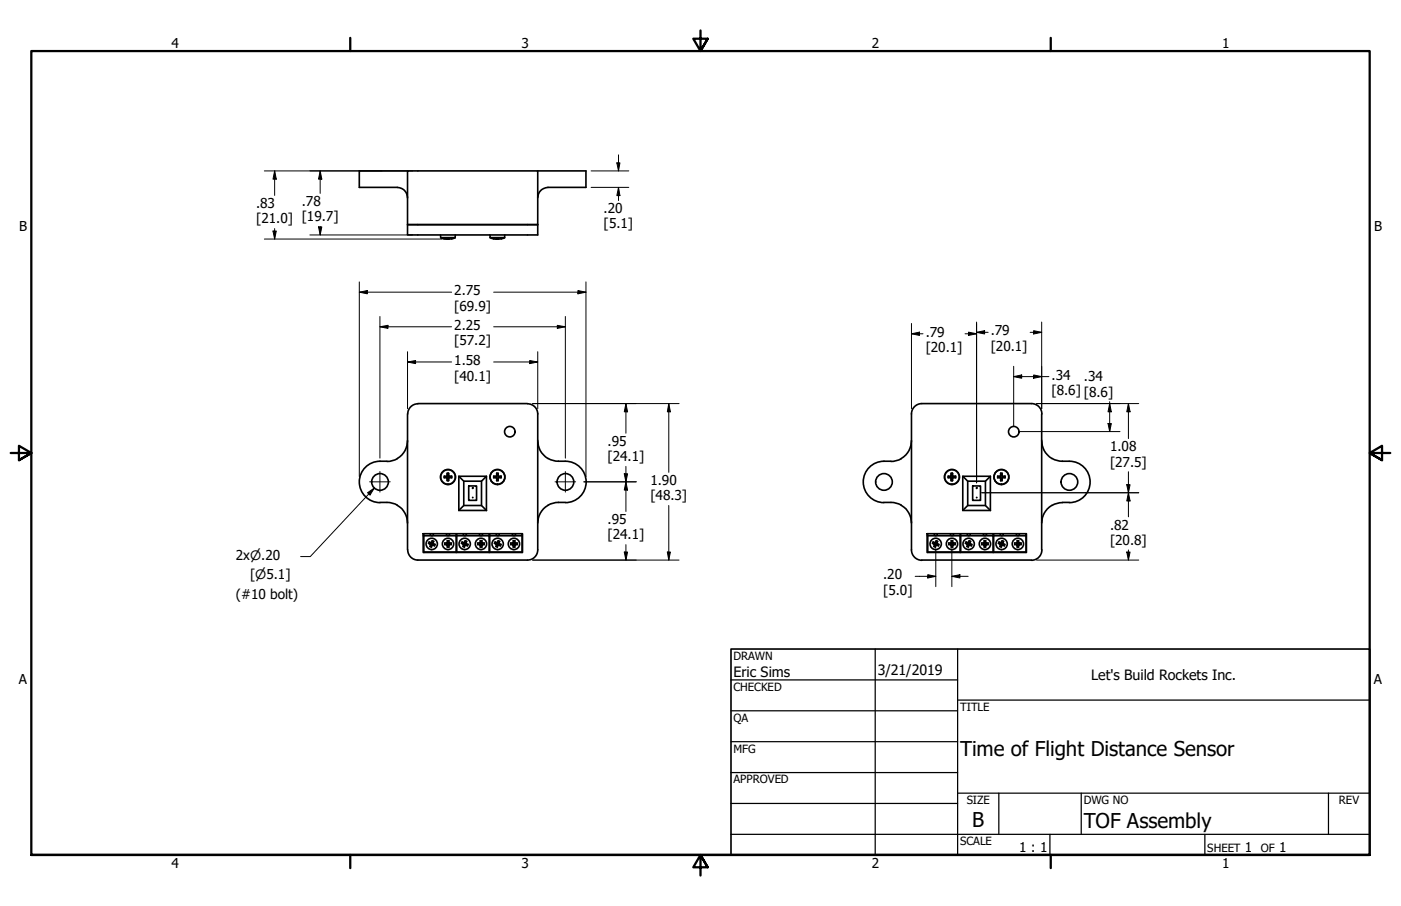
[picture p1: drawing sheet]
<svg xmlns="http://www.w3.org/2000/svg" width="432mm" height="279mm" viewBox="0 0 432 279" stroke-linecap="round" stroke-linejoin="round" font-family="sans-serif">
<!-- layer: Visible (ANSI) -->
<g fill="none" stroke="#000" stroke-width=".51">
<path d="M125.6 52.7h-14.9v5.1h8.6a6.5 6.5 0 0 1 5.1 .7 3.3 3.3 0 0 1 1.2 2.5M125.6 52.7h40.1v16.6h-40.1v3.2h40.1v-3.2h-40.1zM165.7 52.7h14.9v5.1h-8.5a6.5 6.5 0 0 0-5.2 .7 3.3 3.3 0 0 0-1.2 2.5M135.8 72.5v.8h4.5v-.8M135.8 73.3l1.1 .4M136.9 73.6h.1M136.9 73.6l1 .1M137.9 73.6v.1M139.2 73.6h.1M139.3 73.6l-1.4 .1M140.3 73.3l-1 .4M151 72.5l.1 .8h4.4l.1-.8"/>
<path d="M151.1 73.3l1 .4M152.1 73.6h.1M152.1 73.6l1 .1M153.2 73.6l-.1 .1M154.4 73.6h.1M154.5 73.6h.1M154.5 73.6l-1.4 .1M155.6 73.3l-1.1 .4M125.6 135.9a6.3 6.3 0 0 1-3.2 5.5M125.6 127.6v41.9M128.8 124.5h33.8M128.8 124.5a3.1 3.1 0 0 0-3.1 3.2"/>
<path d="M162.6 124.5a3.1 3.1 0 0 1 3.1 3.2M165.7 135.9a6.3 6.3 0 0 0 3.2 5.5M165.7 127.6v41.9M280.9 135.9a6.3 6.3 0 0 1-3.2 5.5M280.9 127.6v41.9M284.1 124.5h33.8a3.2 3.2 0 0 1 3.2 3.2M284.1 124.5a3.2 3.2 0 0 0-3.2 3.2M321.1 135.9a6.3 6.3 0 0 0 3.1 5.5M321.1 127.6v41.9M117.1 154.9l3.3 .1 2.1 .8M119.3 142.2a7.4 7.4 0 0 0-7.3 2.7 6.4 6.4 0 0 0-.6 6.6 6.4 6.4 0 0 0 5.7 3.5M122.4 155.8a6.4 6.4 0 0 1 3.2 5.5"/>
<path d="M122.5 141.4l-1.6 .7-1.6 .2M137.3 147v.2M137.9 145.9l-.1 .9-.9 .1 .4 .1M137.9 146v.9l-.6 .1M137.9 148.1l.1-.5a.7 .7 0 0 0-1.1-.3l.9 .1 .1 .9M138 147.9h.2M138 146.3h.2M138.2 148.1a.63 .63 0 0 1 .6-.9l.5 .1-1 .1-.1 .9M138.2 145.9l.1 .9 1 .1-.5 .1M138.2 146a.68 .68 0 0 0 .6 1M138.9 147v.2M141.4 146.9h8.5v10.5h-8.5z"/>
<path d="M141.4 146.9l1.5 1.5v7.5l-1.5 1.5M142.9 155.9h5.5l1.5 1.5M144.5 149.9h2.4v4.4h-2.4zM148.4 148.4v7.5M149.9 146.9l-1.5 1.5h-5.5M152.1 146.9h.1M152.2 146.9l.3 .1M152.5 147v.2M153.1 145.9l-.1 .9-.9 .1M153.1 146l.1 .3M153.2 146.3l-.1 .6-.6 .1M153.2 147.8v-.2a.7 .7 0 0 0-1.1-.3l.9 .1 .1 .9"/>
<path d="M153.2 147.8l-.1 .3M153.2 147.9h.2M153.2 146.3h.2M153.4 147.8v-.2a.68 .68 0 0 1 1.1-.3l-1 .1v.9M153.4 147.8l.1 .3M153.5 145.9v.9l1 .1h-1l-.1-.6M153.5 146l-.1 .3M154.1 147v.2M169 141.4l1.5 .6 1.6 .2M172.1 142.2h2.1M172.1 154.9h2.1M172.1 154.9a6.4 6.4 0 0 0-6.4 6.4"/>
<path d="M174.3 142.2a6.4 6.4 0 0 1 6.4 6.4 6.4 6.4 0 0 1-6.4 6.4M272.4 142.2h2.2M272.4 154.9h2.2M272.4 142.2a6.4 6.4 0 0 0-6.3 6.4 6.4 6.4 0 0 0 6.3 6.4M274.6 154.9a6.4 6.4 0 0 1 6.3 6.4M277.8 141.4l-1.5 .7-1.7 .2M292.2 146.9h.1M292.3 146.9l.3 .1M292.6 147v.2M293.2 145.9l-.1 .9-.9 .1M293.2 146v.3M293.2 146.3v.6l-.6 .1"/>
<path d="M293.2 147.8l.1-.2a.7 .7 0 0 0-1.1-.3l.9 .1 .1 .9M293.2 147.8v.3M293.3 147.9h.2M293.3 146.3h.2M293.5 147.8l-.1-.2a.75 .75 0 0 1 1.2-.3l-1 .1v.9M293.5 147.8l.1 .3M293.6 145.9v.9l1 .1h-1l-.1-.6M293.6 146l-.1 .3M294.2 147v.2M296.7 146.9h8.5v10.5h-8.5zM296.7 146.9l1.6 1.5v7.5l-1.6 1.5M298.3 155.9h5.4l1.5 1.5"/>
<path d="M299.8 149.9h2.4v4.4h-2.4zM303.7 148.4v7.5M305.2 146.9l-1.5 1.5h-5.4M307.9 147v.2M308.4 145.9v.9l-.9 .1 .3 .1M308.4 146l.1 .3M308.5 146.3l-.1 .6-.6 .1M308.5 147.8v-.2a.7 .7 0 0 0-1-.3l.9 .1v.9M308.5 147.8l-.1 .3M308.5 147.9h.3M308.5 146.3h.3M308.7 147.8v-.2a.75 .75 0 0 1 1.1-.3l-.9 .1-.1 .9"/>
<path d="M308.7 147.8l.1 .3M308.8 145.9l.1 .9 .9 .1h-1l-.1-.6M308.8 146l-.1 .3M309.4 147v.2M324.2 155.8a6.4 6.4 0 0 0-3.1 5.5M324.3 141.4l1.5 .6 1.6 .2M327.4 142.2h2.2M327.4 154.9h2.2M327.4 155l-1.6 .2-1.5 .6M329.6 142.2a6.4 6.4 0 0 1 6.4 6.4 6.4 6.4 0 0 1-6.4 6.4M125.7 169.6a3.1 3.1 0 0 0 3.1 3.1M130.4 165.2h30.5"/>
<path d="M130.4 164.6h30.6v5.8h-30.6zM130.6 164.6v5.8M130.6 170.2h10M132.6 164.6l.2 .5 .3 .1 .3-.1 .2-.5M132.6 167.8l.1 .2M132.7 167.8h.1M132.7 168l.5 .1M132.7 168l-.2 .5 .5 .2 .2-.6M132.7 167.7v.1M132.7 167.7v.2M132.7 167.9h.1M132.7 167.9l.5 .2"/>
<path d="M132.8 167.9l-.1 .1M132.8 167.4l-.5-.3-.2 .5 .6 .2M132.8 167.4l.4-.6 .5 .1-.2 .5M132.8 167.4l-.1 .3M132.9 167.4l-.2 .3M132.9 167.4h.1M133 167.3h-.2M133 167.3l.3 .1M133.1 167.4l.2 .1M133.1 167.4h-.2M133.2 168.1h.1M133.2 168l.1 .1"/>
<path d="M133.3 167.5l.1 .1M133.3 167.4l.2 .1M133.3 168l-.1 .1M133.3 168.1l-.2 .1M133.3 168v.1M133.4 167.6h.1M133.4 167.6l-.1 .4M133.4 167.6l.7 .3-.2 .4-.6-.2M133.5 167.5v.2M133.5 167.6l-.2 .4M133.5 167.4l-.1 .2M137.1 167.4h.8v-.6h.5v.6h.7v.6h-.7v.7h-.5v-.7h-.8z"/>
<path d="M137.6 164.6v.3l.5 .3 .5-.3v-.3M137.7 168l.1 .1M137.7 167.4v.6M137.8 168h.1M137.8 167.5v.5M137.8 168h.5M137.8 167.5h.1M137.8 167.5h.5M137.9 168.1h.5M138.3 167.5h.1M138.3 167.3l.2 .2M138.3 168h.1"/>
<path d="M138.3 167.5v.5M138.4 167.4l-.7 .1M138.4 167.4l-.1 .7M140.6 164.6v5.8M140.8 164.6v5.8M140.8 170.2h9.9M142.7 164.6l.2 .5 .4 .1 .3-.1 .2-.5M142.8 167.8v.2M142.8 167.8h.1M142.9 168l.4 .1M142.9 168l-.2 .5 .4 .2 .2-.6M142.9 167.7v.1"/>
<path d="M142.9 167.7v.2M142.9 167.9h.1M142.9 167.9l.5 .2M142.9 167.9v.1M143 167.4h.1M143 167.4l-.6-.3-.2 .5 .6 .2M143 167.4l-.1 .3M143.1 167.4l-.2 .3M143.1 167.4h.1M143.1 167.4l.3 .1M143.1 167.3h-.2M143.2 167.3l.2-.5 .4 .1-.2 .5"/>
<path d="M143.2 167.3l.2 .1M143.2 167.3l-.1 .1M143.4 168l.1 .1M143.4 168.1h-.1M143.4 167.5l.1 .1M143.4 167.4l.2 .1M143.5 168.1l-.2 .1M143.5 167.6h.1M143.6 167.6l-.2 .5M143.6 167.6l.7 .3-.2 .4-.6-.2M143.6 167.5l.1 .2M143.6 167.6l-.1 .5"/>
<path d="M143.6 167.4v.2M147.3 167.4h.7v-.6h.5v1.9h-.5v-.7h-.7zM147.8 164.6v.3l.5 .3 .4-.3v-.3M147.9 167.4l.1 .7M148 168h.1M148 167.5v.5M148 168h.5M148 167.5h.1M148 167.5h.5M148 168.1h.5M148.5 167.5h.1M148.5 167.3l.1 .2"/>
<path d="M148.5 168h.1M148.5 167.5v.5M148.5 167.4l-.7 .1M148.5 167.4h.7v.6h-.7M148.6 168l-.1 .1M150.7 164.6v5.8M150.9 164.6v5.8M150.9 170.2h10M152.9 164.6l.2 .5 .3 .1 .3-.1 .2-.5M152.9 167.8l.1 .2M153 167.8h.1M153 168l.5 .1"/>
<path d="M153 168l-.2 .5 .5 .2 .2-.6M153 167.7v.1M153 167.7l.1 .2M153.1 167.9h.1M153.1 167.9l.4 .2M153.1 167.9l-.1 .1M153.2 167.4l-.6-.3-.2 .5 .6 .2M153.2 167.4l-.2 .3M153.3 167.4h-.1M153.3 167.4l.4 .2M153.3 167.3h-.2M153.4 167.3l-.2 .1"/>
<path d="M153.4 167.3l.1-.5 .5 .1-.2 .5M153.4 167.3l.4 .2M153.5 168l.2 .1M153.5 168.1h.1M153.7 168l-.2 .1M153.7 168.1l-.2 .1M153.7 168v.1M153.7 167.6h.1M153.7 167.6v.4M153.7 167.6l.7 .3-.2 .4-.5-.2M153.8 167.5l.1 .2M153.8 167.6l-.1 .4"/>
<path d="M153.8 167.4l-.1 .2M157.9 164.6v.3l.5 .3 .5-.3v-.3M158.1 167.4v.7M158.1 167.3l-.1 .2M158.2 168h.4M158.2 167.4l.6 .1M158.2 168h-.8v-.6h.8v-.6h.5v.6h.7v.6h-.7M158.2 168v.7h.5v-.7M158.2 168.1h.5M158.6 167.5a.35 .35 0 0 0-.5 0 .35 .35 0 0 0 .1 .5M158.6 167.5h.1M158.7 168h-.1"/>
<path d="M158.7 167.5v.5M158.7 167.4v.6M158.8 168l-.1 .1M160.9 164.6v5.8M165.7 169.6a3.1 3.1 0 0 1-3.1 3.1h-33.8M280.9 169.6a3.2 3.2 0 0 0 3.2 3.2M285.8 165.2h30.4M285.8 164.6h30.6v5.8h-30.6zM285.9 164.6v5.8M285.9 170.2h10M287.9 164.6l.2 .5 .3 .1 .5-.6M287.9 167.8l.1 .2"/>
<path d="M288 167.8h.1M288 168l.4 .1M288 168l-.2 .5 .5 .2 .2-.6M288 167.7v.1M288 167.7l.1 .2M288.1 167.9h.1M288.1 167.9l.2 .2M288.1 167.9l-.1 .1M288.2 167.4h.1M288.2 167.4l-.6-.3-.2 .5 .6 .2M288.2 167.4l-.2 .3M288.3 167.4h-.1"/>
<path d="M288.3 167.4l.4 .2M288.3 167.3l.4 .2M288.3 167.3h-.2M288.4 167.3l.1-.5 .5 .1-.2 .5M288.4 168.1h.1M288.4 167.3l-.1 .1M288.5 168.1h-.2M288.5 168l.2 .1M288.5 168.1h.1M288.7 168l-.2 .1M288.7 168.1l-.2 .1M288.7 168l-.1 .1"/>
<path d="M288.7 167.6h.1M288.7 167.6v.2M288.7 167.8v.2M288.7 167.6l.7 .3-.2 .4-.5-.2M288.8 167.5l.1 .2M288.8 167.6l-.1 .2M288.8 167.4l-.1 .2M292.9 164.6v.3l.5 .3 .5-.3v-.3M293 167.5h.8M293.1 167.4v.7M293.2 168h.4M293.2 168v.7h.4v-.7"/>
<path d="M293.2 168.1h.4M293.6 167.4v-.6h-.4v.6h-.8v.6h.8M293.6 167.5a.35 .35 0 0 0-.5 0 .35 .35 0 0 0 .1 .5M293.6 167.5h.1M293.7 168h-.1M293.7 167.5v.5M293.7 167.4h.7v.6h-.7zM293.8 168l-.1 .1M295.9 164.6v5.8M296.1 164.6v5.8M296.1 170.2h10M298.1 164.6l.2 .5 .3 .1 .5-.6"/>
<path d="M298.1 167.8l.1 .2M298.1 167.8h.2M298.2 168l.3 .1M298.2 168l-.2 .5 .4 .2 .2-.6M298.2 167.7v.1M298.2 167.7v.2M298.2 167.9l.3 .2M298.3 167.9l-.1 .1M298.3 167.4h.1M298.3 167.4l-.5-.3-.2 .5 .5 .2M298.3 167.4l-.1 .3M298.4 167.4l-.2 .3"/>
<path d="M298.4 167.4h.1M298.4 167.4l.5 .2M298.4 167.3l.5 .2M298.5 167.3h-.2M298.5 167.3l.2-.5 .4 .1-.1 .5M298.5 168.1h.1M298.5 167.3l-.1 .1M298.7 168.1h-.2M298.7 168.1h-.1M298.8 168l-.1 .1M298.8 168.1l-.2 .1M298.8 168v.1"/>
<path d="M298.9 167.6h.1M298.9 167.6v.2M298.9 167.8l-.1 .2M298.9 167.6l.6 .3-.1 .4-.7-.3M298.9 167.5l.1 .2M299 167.6l-.1 .2M299 167.4l-.1 .2M303.1 164.6v.3l.5 .3 .4-.3v-.3M303.2 168l.1 .1M303.2 167.4v.6M303.3 167.3l-.1 .2M303.3 168h.5"/>
<path d="M303.3 167.4l.7 .1M303.3 168h-.7v-.6h.7v-.6h.5v.6h.7v.6h-.7M303.3 168v.7h.5v-.7M303.3 168.1h.5M303.8 167.5a.35 .35 0 0 0-.5 0 .35 .35 0 0 0 0 .5M303.8 167.5h.1M303.8 168h.1M303.8 167.5v.5M303.9 167.4v.6M304 168l-.2 .1M306.1 164.6v5.8M306.3 164.6v5.8"/>
<path d="M306.3 170.2h9.9M308.2 164.6l.2 .5 .3 .1 .5-.6M308.2 167.8l.1 .2M308.4 168l.3 .1M308.4 168l-.2 .5 .4 .2 .2-.6M308.4 167.7v.1M308.4 167.7v.2M308.4 167.9l.3 .2M308.4 167.9v.1M308.5 167.4h.1M308.5 167.4l-.6-.3-.2 .5 .7 .2M308.5 167.4l-.1 .3"/>
<path d="M308.6 167.4l-.2 .3M308.6 167.4h.1M308.6 167.4l.4 .2M308.6 167.4l.3-.6 .4 .1-.2 .7M308.6 167.3l.5 .2M308.6 167.3h-.2M308.7 168.1h.1M308.8 168.1h-.1M308.9 168.1h-.1M309 168l-.1 .1M309 168.1l-.2 .1M309 167.6h.1"/>
<path d="M309 167.6l.1 .2M309.1 167.8l-.1 .2M309.1 167.6l.6 .3-.1 .4-.7-.3M309.1 167.5l.1 .2M309.1 167.6v.2M313.2 164.6v.3l.6 .3 .4-.3v-.3M313.3 168l.2 .1M313.4 167.4v.6M313.5 168h.1M313.5 167.5v.5M313.5 167.3l-.2 .2M313.5 168h.5"/>
<path d="M313.5 167.5h.1M313.5 167.5h.5M313.5 167.4h.4M313.5 168.1h.4M313.9 167.4v-.6h-.4v.6h-.8v.6h.8v.7h.4v-.7M314 167.5h.1M314 167.3l.1 .2M314 168h.1M314 167.5v.5M314 167.4h.7v.6h-.7M314.1 167.4v.6M314.1 168l-.1 .1"/>
<path d="M316.2 164.6v5.8M321.1 169.6a3.2 3.2 0 0 1-3.2 3.2l-33.8-.1"/>
<circle cx="157.1" cy="133.1" r="1.62"/>
<circle cx="312.5" cy="133.1" r="1.62"/>
<circle cx="117.1" cy="148.6" r="2.57"/>
<circle cx="138.1" cy="147.1" r="2.25"/>
<circle cx="138.1" cy="147.1" r="2.32"/>
<circle cx="145.7" cy="150.5" r=".1"/>
<circle cx="145.7" cy="153.4" r=".03"/>
<circle cx="153.3" cy="147.1" r="2.25"/>
<circle cx="153.3" cy="147.1" r="2.32"/>
<circle cx="174.3" cy="148.6" r="2.57"/>
<circle cx="272.4" cy="148.6" r="2.57"/>
<circle cx="293.4" cy="147.1" r="2.25"/>
<circle cx="293.4" cy="147.1" r="2.32"/>
<circle cx="301" cy="150.5" r=".1"/>
<circle cx="301" cy="153.4" r=".03"/>
<circle cx="308.6" cy="147.1" r="2.25"/>
<circle cx="308.6" cy="147.1" r="2.32"/>
<circle cx="329.6" cy="148.6" r="2.57"/>
<circle cx="133.1" cy="167.7" r="1.75"/>
<circle cx="138.1" cy="167.7" r="1.75"/>
<circle cx="143.2" cy="167.7" r="1.75"/>
<circle cx="148.2" cy="167.7" r="1.75"/>
<circle cx="153.4" cy="167.7" r="1.75"/>
<circle cx="158.4" cy="167.7" r="1.75"/>
<circle cx="288.4" cy="167.7" r="1.75"/>
<circle cx="293.4" cy="167.7" r="1.75"/>
<circle cx="298.5" cy="167.7" r="1.75"/>
<circle cx="303.6" cy="167.7" r="1.75"/>
<circle cx="308.7" cy="167.7" r="1.75"/>
<circle cx="313.7" cy="167.7" r="1.75"/>
</g>
<g fill="#000">
<circle cx="136.9" cy="73.6" r=".25"/>
<circle cx="137.9" cy="73.6" r=".25"/>
<circle cx="138.2" cy="73.6" r=".25"/>
<circle cx="152.1" cy="73.6" r=".25"/>
<circle cx="153.1" cy="73.6" r=".25"/>
<circle cx="153.5" cy="73.6" r=".25"/>
</g>
<!-- layer: Border (ANSI) -->
<path d="M107.9 11.7v4M215.9 9.4v6.3l-2.2-3.8h4.4l-2.2 3.8 2.2-3.8M323.8 11.7v4M3.3 139.7h6.4l-3.9-2.2v4.4l3.9-2.2-3.9 2.2M428.5 139.7h-6.4l3.9-2.2v4.4l-3.9-2.2 3.9 2.2M9.7 263.7v-248h412.4v248h-412.4h412.4M107.9 263.7v4M218.1 267.5l-2.2-3.8 2.2 3.8h-4.4l2.2-3.8v6.3M323.8 263.7v4" fill="none" stroke="#000" stroke-width=".7"/>
<!-- layer: Title (ANSI) -->
<g fill="none" stroke="#000" stroke-width=".38">
<path d="M225.3 209.7h69.8M225.3 219.2h69.8M269.7 200.2v63.5M295.1 215.9h127M295.1 200.2v63.5M225.3 228.7h69.8M225.3 238.3h69.8M225.3 257.3h196.8M225.3 247.8h69.8M295.1 244.6h127M307.8 244.6v12.7M323.6 257.3v6.4"/>
<path d="M333.2 244.6v12.7M371.3 257.3v6.4M409.4 244.6v12.7"/>
</g>
<path d="M225.3 200.2h196.8v63.5h-196.8z" fill="none" stroke="#000" stroke-width=".51"/>
<!-- layer: Center Mark (ANSI) -->
<path d="M113.9 148.6h6.4M117.1 145.4v6.4M171.1 148.6h6.3M174.2 145.4v6.4" fill="none" stroke="#000" stroke-width=".31"/>
<!-- layer: Dimension (ANSI) -->
<g fill="none" stroke="#000" stroke-width=".31">
<path d="M81.5 52.7h45.7M84.6 52.7l.6 2.5h-1.1zM84.6 52.7v7.6M98.7 52.7l.5 2.5h-1zM98.7 52.7v6.9M182.2 52.7h11.6M182.2 57.8h11.6M190.1 50.2h1l-.5 2.5zM190.6 57.8l.5 2.5h-1zM190.6 47.8v4.9M190.6 57.8v4M81.5 73.7h54.7"/>
<path d="M84.1 71.2h1.1l-.6 2.5zM84.6 70.5v3.2M95.5 72.5h31.7M98.2 70h1l-.5 2.5zM98.7 69.8v2.7M110.7 90.1l2.5-.5v1zM110.7 90.1h28.5M110.7 86.9v60.1M117.1 97.6v43.7M152.1 90.1h28.5M174.2 97.6v43.7M178.1 89.6l2.5 .5-2.5 .5z"/>
<path d="M180.6 86.9v60.1M280.9 99.8v26.2M301 99.3v49.6M321.1 99.3v26.7M117.1 100.8l2.5-.5v1zM117.1 100.8h22.1M125.6 111.6l2.5-.4v.9zM125.6 111.6h13.6M125.6 108.5v17.5M152.1 100.8h22.1M152.1 111.6h13.6M163.3 111.2l2.4 .4-2.4 .5z"/>
<path d="M165.7 108.5v17.5M171.8 100.3l2.4 .5-2.4 .5zM280.9 102.9l2.5-.5v1zM280.9 102.9h3.6M297.4 102.9h3.6M298.5 102.4l2.5 .5-2.5 .5zM301 102.5l2.5-.5v1zM301 102.5h3.5M312.4 116.1l2.5-.5v1zM312.4 116.1h10.9M312.4 113v18.5M317.5 102.5h3.6"/>
<path d="M318.6 102l2.5 .5-2.5 .5zM318.6 115.6l2.5 .5-2.5 .5zM164.1 124.5h45.2M192.9 124.5l.5 2.5h-1zM192.9 124.5v9.1M206.1 124.5l.5 2.5h-.9zM206.1 124.5v21.2M314 133.1h31.2M319.5 124.5h31.5M341.5 130.6h1l-.5 2.5zM342 124.5l.5 2.5h-1zM342 123.9v9.2"/>
<path d="M347.8 124.5l.5 2.5h-1zM347.8 124.5v10.8M113.3 152l2.1-1.5-1.4 2.2zM115.4 150.5l-19.8 21.1h-3M180 148.6h16.1M192.4 146.1h1l-.5 2.5zM192.9 148.6l.5 2.5h-1zM192.9 143.8v13.9M206.1 155.9v16.8M302.6 152h48.4M347.3 149.5h1l-.5 2.5zM347.8 152l.5 2.5h-1z"/>
<path d="M347.8 145.5v13.9M164.1 172.7h45.2M192.4 170.2h1l-.5 2.5zM192.9 168v4.7M205.7 170.2h.9l-.5 2.5zM282.1 177.7h6.3M285.9 177.2l2.5 .5-2.5 .5zM288.4 169.3v11.6M293.4 177.7l2.4-.5v1zM293.4 177.7h5M293.4 169.3v11.6M319.5 172.7h31.5"/>
<path d="M347.3 170.2h1l-.5 2.5zM347.8 169.6v3.1"/>
</g>
<g fill="#000">
<path d="M84.6 52.7l.6 2.5h-1.1z" fill-rule="evenodd"/>
<path d="M98.7 52.7l.5 2.5h-1z" fill-rule="evenodd"/>
<path d="M190.1 50.2h1l-.5 2.5z" fill-rule="evenodd"/>
<path d="M84.1 71.2h1.1l-.6 2.5z" fill-rule="evenodd"/>
<path d="M98.2 70h1l-.5 2.5z" fill-rule="evenodd"/>
<path d="M190.6 57.8l.5 2.5h-1z" fill-rule="evenodd"/>
<path d="M110.7 90.1l2.5-.5v1z" fill-rule="evenodd"/>
<path d="M178.1 89.6l2.5 .5-2.5 .5z" fill-rule="evenodd"/>
<path d="M117.1 100.8l2.5-.5v1z" fill-rule="evenodd"/>
<path d="M125.6 111.6l2.5-.4v.9z" fill-rule="evenodd"/>
<path d="M163.3 111.2l2.4 .4-2.4 .5z" fill-rule="evenodd"/>
<path d="M171.8 100.3l2.4 .5-2.4 .5z" fill-rule="evenodd"/>
<path d="M280.9 102.9l2.5-.5v1z" fill-rule="evenodd"/>
<path d="M298.5 102.4l2.5 .5-2.5 .5z" fill-rule="evenodd"/>
<path d="M301 102.5l2.5-.5v1z" fill-rule="evenodd"/>
<path d="M312.4 116.1l2.5-.5v1z" fill-rule="evenodd"/>
<path d="M318.6 102l2.5 .5-2.5 .5z" fill-rule="evenodd"/>
<path d="M318.6 115.6l2.5 .5-2.5 .5z" fill-rule="evenodd"/>
<path d="M192.9 124.5l.5 2.5h-1z" fill-rule="evenodd"/>
<path d="M206.1 124.5l.5 2.5h-.9z" fill-rule="evenodd"/>
<path d="M341.5 130.6h1l-.5 2.5z" fill-rule="evenodd"/>
<path d="M342 124.5l.5 2.5h-1z" fill-rule="evenodd"/>
<path d="M347.8 124.5l.5 2.5h-1z" fill-rule="evenodd"/>
<path d="M113.3 152l2.1-1.5-1.4 2.2z" fill-rule="evenodd"/>
<path d="M192.4 146.1h1l-.5 2.5z" fill-rule="evenodd"/>
<path d="M192.9 148.6l.5 2.5h-1z" fill-rule="evenodd"/>
<path d="M347.3 149.5h1l-.5 2.5z" fill-rule="evenodd"/>
<path d="M347.8 152l.5 2.5h-1z" fill-rule="evenodd"/>
<path d="M192.4 170.2h1l-.5 2.5z" fill-rule="evenodd"/>
<path d="M205.7 170.2h.9l-.5 2.5z" fill-rule="evenodd"/>
<path d="M285.9 177.2l2.5 .5-2.5 .5z" fill-rule="evenodd"/>
<path d="M293.4 177.7l2.4-.5v1z" fill-rule="evenodd"/>
<path d="M347.3 170.2h1l-.5 2.5z" fill-rule="evenodd"/>
</g>
<g font-size="6.3">
<text x="295.9" y="233.1">Time of Flight Distance Sensor</text>
<text x="299.7" y="255.1">B</text>
<text x="334" y="255.3">TOF Assembly</text>
</g>
<g font-size="4.4">
<text x="226.1" y="208.9">Eric Sims</text>
<text x="270.5" y="208.2">3/21/2019</text>
<text x="336.3" y="209.7">Let's Build Rockets Inc.</text>
</g>
<g font-size="4.2">
<text x="52.8" y="14.7">4</text>
<text x="160.8" y="14.7">3</text>
<text x="268.7" y="14.7">2</text>
<text x="376.7" y="14.7">1</text>
<text x="78.9" y="64.2">.83</text>
<text x="93" y="63.6">.78</text>
<text x="186.1" y="65.7">.20</text>
<text x="5.9" y="71.4">B</text>
<text x="78.9" y="68.9">[21.0] [19.7]</text>
<text x="186.1" y="70.4">[5.1]</text>
<text x="423.5" y="71.4">B</text>
<text x="140" y="91.1">2.75</text>
<text x="140" y="95.8">[69.9]</text>
<text x="140" y="101.7">2.25</text>
<text x="140" y="106.4">[57.2]</text>
<text x="285.3" y="103.9">.79</text>
<text x="305.4" y="103.4">.79</text>
<text x="140" y="112.6">1.58</text>
<text x="285.3" y="108.6">[20.1]</text>
<text x="305.4" y="108.1">[20.1]</text>
<text x="140" y="117.3">[40.1]</text>
<text x="324.1" y="117.1">.34</text>
<text x="334.1" y="117.6">.34</text>
<text x="324.1" y="121.8">[8.6] [8.6]</text>
<text x="187.3" y="137.5">.95</text>
<text x="187.3" y="142.2">[24.1]</text>
<text x="342.1" y="139.2">1.08</text>
<text x="342.1" y="143.9">[27.5]</text>
<text x="200.5" y="149.5">1.90</text>
<text x="200.5" y="154.2">[48.3]</text>
<text x="187.3" y="161.6">.95</text>
<text x="187.3" y="166.3">[24.1]</text>
<text x="342.1" y="163.3">.82</text>
<text x="72.7" y="172.7">2x⌀.20</text>
<text x="342.1" y="168">[20.8]</text>
<text x="77.1" y="178.7">[⌀5.1]</text>
<text x="272.2" y="178.7">.20</text>
<text x="72.7" y="184.7">(#10 bolt)</text>
<text x="272.2" y="183.4">[5.0]</text>
<text x="5.8" y="211.1">A</text>
<text x="423.4" y="211.1">A</text>
<text x="314.1" y="262.9">1 : 1</text>
<text x="383.7" y="262.8">1</text>
<text x="394.2" y="262.8">1</text>
<text x="52.8" y="267.7">4</text>
<text x="160.8" y="267.7">3</text>
<text x="268.7" y="267.7">2</text>
<text x="376.7" y="267.7">1</text>
</g>
<g font-size="3.5">
<text x="226.1" y="203.5">DRAWN</text>
<text x="226.1" y="213">CHECKED</text>
<text x="295.9" y="219.2">TITLE</text>
<text x="226.1" y="222.6">QA</text>
<text x="226.1" y="232.1">MFG</text>
<text x="226.1" y="241.6">APPROVED</text>
<text x="297.9" y="248">SIZE</text>
<text x="334" y="248">DWG NO</text>
<text x="412.7" y="247.9">REV</text>
<text x="295.9" y="260.7">SCALE</text>
<text x="372.1" y="262.8">SHEET</text>
<text x="388.6" y="262.8">OF</text>
</g>
</svg>
